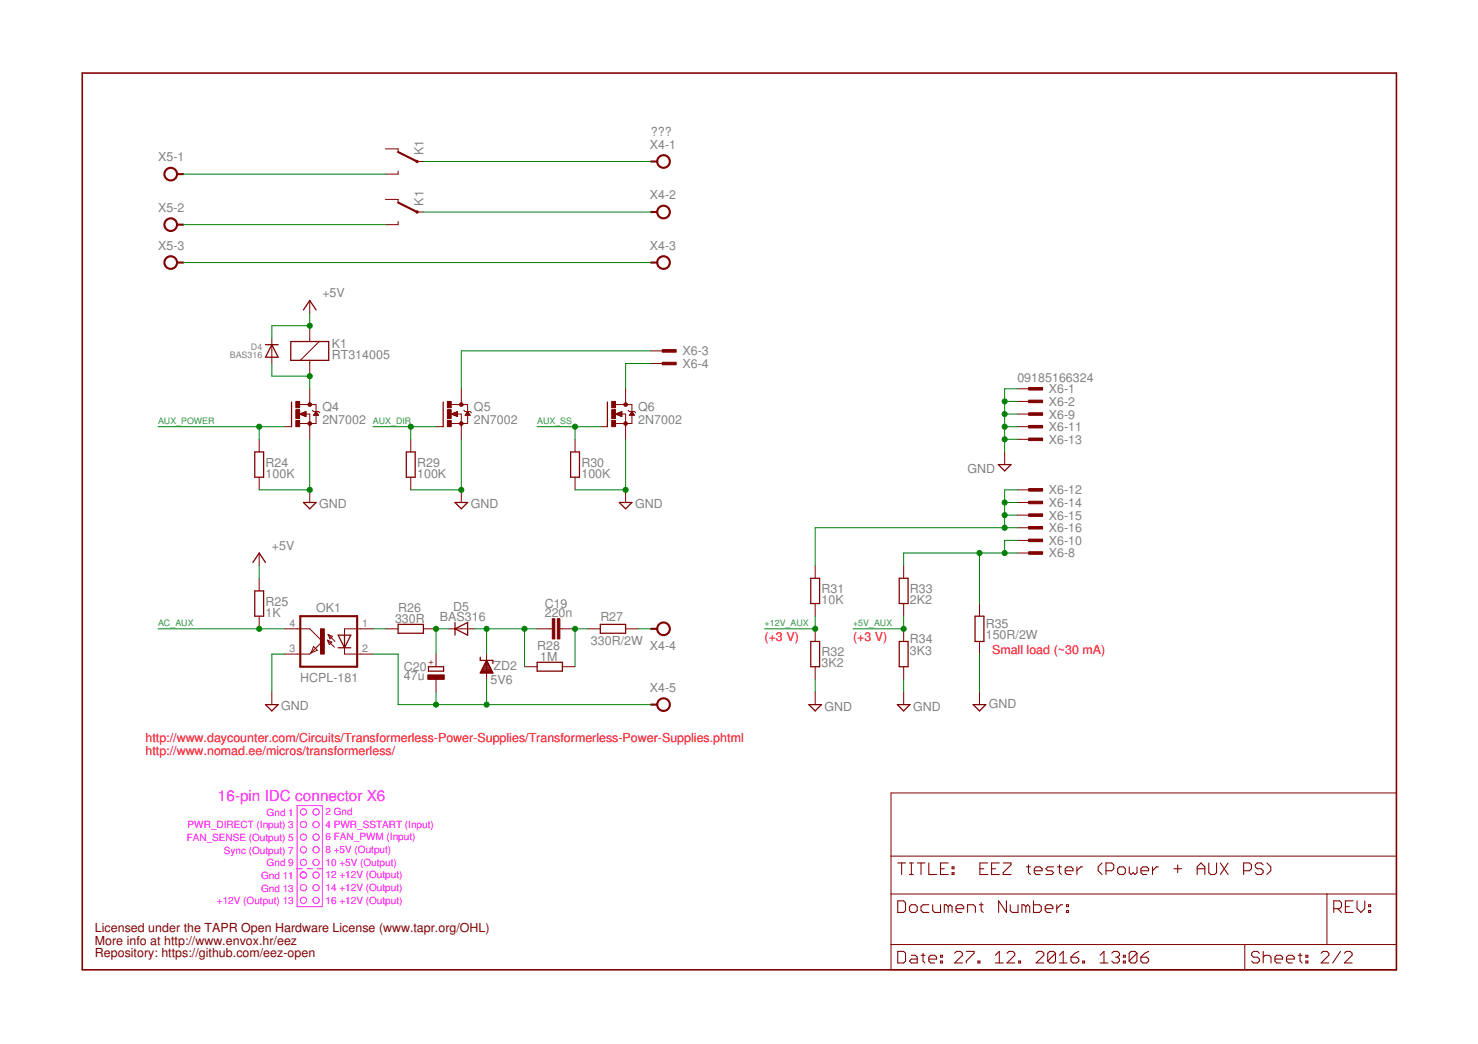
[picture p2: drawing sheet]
<svg xmlns="http://www.w3.org/2000/svg" width="297mm" height="210mm" viewBox="0 0 297 210" stroke-linecap="round" stroke-linejoin="round" font-family="sans-serif">
<g fill="none" stroke="#800000" stroke-width=".42">
<path d="M35.6 35h1.3M80 30.6l3.8 1.9M130.8 32.5h1.3M35.6 52.8h1.3M35.6 45.2h1.3M80 40.7l3.8 1.9M130.8 42.6h1.3M130.8 52.8h1.3M60.3 123.9h11.5v10.1h-11.5zM130.8 126.4h1.3M130.8 141.7h1.3"/>
<circle cx="34.3" cy="35" r="1.27"/>
<circle cx="83.8" cy="32.5" r=".13"/>
<circle cx="133.3" cy="32.5" r="1.27"/>
<circle cx="34.3" cy="45.2" r="1.27"/>
<circle cx="34.3" cy="52.8" r="1.27"/>
<circle cx="83.8" cy="42.6" r=".13"/>
<circle cx="133.3" cy="52.8" r="1.27"/>
<circle cx="133.3" cy="42.6" r="1.27"/>
<circle cx="133.3" cy="126.4" r="1.27"/>
<circle cx="133.3" cy="141.7" r="1.27"/>
</g>
<g fill="none" stroke="#800000" stroke-width=".2">
<path d="M77.5 29.9h2.5v.7M80 34.4v.6h-2.5M83.8 32.5h1.3M77.5 40.1h2.5v.6M80 44.5v.7h-2.5M83.8 42.6h1.3M54.6 68v5.1M62.3 60.4v2.5M62.3 65.5v3.2M62.3 72.5v3.1M62.3 78.2v3.1M64.2 68.7l-3.9 3.8"/>
<path d="M92.7 78.2v3.1M125.7 78.2v3.1M130.8 70.5h2.5M130.8 73.1h2.5M204.4 78.2h2.6M52.1 88.3v2.6M52.1 95.9v2.6M57.2 85.8h1.4M60.2 83.2l1.3-.5v1.1zM60.2 81.3h3.3v3.9h-3.3M60.3 83.3h1.2M60.4 83.2h1.1"/>
<path d="M60.6 83.4h.9M60.7 83.1h.8M60.9 83.5h.6M61 82.9h.5M61.2 83.7h.3M61.3 82.8h.2M61.4 83.2h.9v5.1M62.3 98.5v2.5M62.8 82.5l.2 .2h1l.3 .3M63.1 83.4h.9M63.1 83.3h.8M63.2 83.2h.6"/>
<path d="M63.3 83.1h.4M63.4 82.9h.2M63.5 82.8h.1M63.5 82.7l.5 .8h-1zM82.5 88.3v2.6M82.5 95.9v2.6M87.6 85.8h1.5M90.7 83.2l1.2-.5v1.1zM90.7 81.3h3.3v3.9h-3.3M90.8 83.3h1.1M90.9 83.2h1M91.1 83.4h.8"/>
<path d="M91.2 83.1h.7M91.4 83.5h.5M91.5 82.9h.4M91.7 83.7h.2M91.8 82.8h.1M91.8 83.2h.9v5.1M92.7 98.5v2.5M93.2 82.5l.3 .2h1l.2 .3M93.5 83.4h.9M93.6 83.3h.8M93.7 83.2h.6M93.8 83.1h.4"/>
<path d="M93.9 82.9h.2M93.9 82.8h.1M94 82.7l.5 .8h-1zM115.6 88.3v2.6M115.6 95.9v2.6M120.6 85.8h1.5M123.7 83.2l1.3-.5v1.1zM123.7 81.3h3.3v3.9h-3.3M123.8 83.3h1.2M123.9 83.2h1.1M124.1 83.4h.9M124.2 83.1h.8"/>
<path d="M124.4 83.5h.6M124.5 82.9h.5M124.7 83.7h.3M124.8 82.8h.2M124.8 83.2h.9v5.1M125.7 98.5v2.5M126.2 82.5l.3 .2h1l.3 .3M126.6 83.4h.8M126.6 83.3h.8M126.7 83.2h.6M126.8 83.1h.4M126.9 82.9h.2"/>
<path d="M127 82.8h.1M127 82.7l.5 .8h-1zM201.9 90.9v2.5M204.4 85.8h2.6M204.4 83.2h2.6M204.4 80.7h2.6M204.4 98.5h2.6M204.4 88.3h2.6M52.1 111.2v2.5M52.1 116.3v2.5M163.8 113.7v2.6M181.6 113.7v2.6"/>
<path d="M204.4 111.2h2.6M204.4 108.6h2.6M204.4 101h2.6M204.4 103.6h2.6M204.4 106.1h2.6M52.1 123.9v2.5M54.6 139.1v2.6M57.2 126.4h5.1l2.5 2.6-2.5 2.5h-5.1M63 130l.8 .7-1.3 .6zM65.8 128.7l1.4 1.4M65.8 128.7l.9 .4-.5 .5zM65.9 127.6l.9 .4-.5 .5z"/>
<path d="M65.9 127.6l1.4 1.4M69.2 130.2v1.3h5.8M75 126.4h-5.8v1.3M77.5 126.4h2.5M85.1 126.4h2.5M87.6 131.5v2.5M87.6 136.6v2.5M90.2 126.4h5M97.8 131.5v5.1M105.4 134h2.5M107.9 126.4h3.1M112.5 126.4h3.1"/>
<path d="M113 134h2.6M118.1 126.4h2.5M125.7 126.4h2.6M163.8 121.3v2.6M163.8 126.4v2.6M163.8 134v2.6M163.8 139.1v2.6M181.6 121.3v2.6M181.6 126.4v2.6M181.6 134v2.6M181.6 139.1v2.6M196.8 121.3v2.6"/>
<path d="M196.8 129v2.5M196.8 139.1v2.6M179.1 159.4h101.5v35.6h-101.5zM179.1 179.7h101.5M179.1 172.1h101.5M266.7 179.7v10.2M179.1 189.9h101.5M250.2 189.9v5.1"/>
</g>
<g fill="none" stroke="#800000" stroke-width=".21">
<path d="M180.4 173.5h1.6M181.2 173.5v2.3M182.8 173.5h.8M182.8 175.8h.8M183.2 173.5v2.3M184.3 173.5h1.6M185.1 173.5v2.3M186.7 173.5v2.3h1.5M189 174.7h.8M190.6 173.5h-1.6v2.3h1.6M191.3 175.5h.4v.3h-.4zM191.3 174.3h.4v.4h-.4z"/>
<path d="M196.9 174.7h.8M198.5 173.5h-1.6v2.3h1.6M199.3 174.7h.8M200.8 173.5h-1.5v2.3h1.5M201.6 173.5h1.6v.4l-1.6 1.6v.3h1.6M206.3 174.3h.8M206.7 173.9v1.6l.4 .3M207.9 175.1h1.5v-.4l-.4-.4h-.8l-.3 .4v.8l.3 .3h.8M211.8 174.3h-1.2l-.4 .4 .4 .4h.8l.4 .4-.4 .3h-1.2M212.5 174.3h.8M212.9 173.9v1.6l.4 .3M214.1 175.1h1.5v-.4l-.3-.4h-.8l-.4 .4v.8l.4 .3h.8"/>
<path d="M216.4 174.3v1.5M217.6 174.3h-.4l-.8 .8M221.5 173.5l-.8 .8v.8l.8 .7M222.3 175.1h1.1l.4-.4v-.8l-.4-.4h-1.1v2.3M224.6 174.7l.4-.4h.8l.4 .4v.8l-.4 .3h-.8l-.4-.3zM226.9 174.3v1.2l.4 .3 .4-.3 .4 .3 .4-.3v-1.2M229.3 175.1h1.5v-.4l-.3-.4h-.8l-.4 .4v.8l.4 .3h.8M231.6 174.3v1.5M232.8 174.3h-.4l-.8 .8M235.9 174.7h1.6M236.7 173.9v1.6M240.6 174.7h1.5"/>
<path d="M240.6 175.8v-1.5l.8-.8 .7 .8v1.5M242.9 173.5v2l.4 .3h.8l.4-.3v-2M245.3 173.5l1.5 2.3M246.8 173.5l-1.5 2.3M249.9 175.1h1.2l.4-.4v-.8l-.4-.4h-1.2v2.3M253.9 173.9l-.5-.4h-.7l-.4 .4v.4l.4 .4h.7l.5 .4v.4l-.5 .3h-.7l-.4-.3M254.6 173.5l.8 .8v.8l-.8 .7M180.4 181.1h1.2l.4 .4v1.6l-.4 .4h-1.2zM180.4 191.3h1.2l.4 .4v1.5l-.4 .4h-1.2zM182.8 182.3l.4-.4h.7l.4 .4v.8l-.4 .4h-.7l-.4-.4zM183.2 192.1h.7l.4 .3v1.2h-1.1l-.4-.4 .4-.4h1.1M185.1 192.1h.8"/>
<path d="M185.5 191.7v1.5l.4 .4M186.7 192.8h1.5v-.4l-.4-.3h-.8l-.3 .3v.8l.3 .4h.8M186.7 181.9h-1.2l-.4 .4v.8l.4 .4h1.2M187.5 181.9v1.2l.3 .4h1.2v-1.6M189 193.2h.4v.4h-.4zM189 192.1h.4v.3h-.4zM190.6 182.3l-.4-.4h-.4v1.6M190.6 182.3l.4-.4 .3 .4v1.2M190.6 182.3v1.2M191.9 191.7l.4-.4h.7l.4 .4v.4l-1.5 1.5h1.5M192.1 182.7h1.6v-.4l-.4-.4h-.8l-.4 .4v.8l.4 .4h.8M194.2 191.3h1.5v.4l-1.5 1.5v.4"/>
<path d="M194.5 183.5v-1.6h1.1l.4 .4v1.2M196.5 193.2h.4v.4h-.4zM196.8 181.9h.8M197.2 181.5v1.6l.4 .4M200 193.6h1.6M200 192.1l.8-.8v2.3M202.3 181.1v2.4l-1.6-2.4v2.4M202.4 191.7l.4-.4h.8l.3 .4v.4l-1.5 1.5h1.5M203 181.9v1.2l.4 .4h1.2v-1.6M204.7 193.2h.4v.4h-.4zM206.2 182.3l-.4-.4h-.4v1.6M206.2 182.3v1.2"/>
<path d="M206.2 182.3l.3-.4 .4 .4v1.2M207.7 181.1v2.4h1.2l.4-.4v-.8l-.4-.4h-1.2M208.2 191.7l.4-.4h.8l.4 .4v.4l-1.6 1.5h1.6M210.1 182.7h1.5v-.4l-.4-.4h-.8l-.3 .4v.8l.3 .4h.8M212.1 191.7v1.5l-.4 .4h-.7l-.4-.4M212.1 191.7l-.4-.4h-.7l-.4 .4v1.5M212.1 191.7l-1.5 1.5M212.4 181.9v1.6M212.9 193.6h1.6M212.9 192.1l.8-.8v2.3M213.6 181.9h-.4l-.8 .8M214.3 183.1h.4v.4h-.4z"/>
<path d="M214.3 181.9h.4v.4h-.4zM215.2 192.4h1.2l.4 .4v.4l-.4 .4h-.8l-.4-.4zM216.8 191.3l-.8 .4-.8 .7M217.6 193.2h.4v.4h-.4zM221.1 193.6h1.6M221.1 192.1l.8-.8v2.3M223.4 191.7l.4-.4h.8l.4 .4v.4l-.4 .3M224.2 192.4h.4M224.6 192.4l.4 .4v.4l-.4 .4h-.8l-.4-.4M225.8 193.2h.4v.4h-.4zM225.8 192.1h.4v.3h-.4zM228.5 191.7v1.5l-.4 .4h-.8l-.4-.4"/>
<path d="M228.5 191.7l-.4-.4h-.8l-.4 .4v1.5M228.5 191.7l-1.6 1.5M229.3 192.4h1.1l.4 .4v.4l-.4 .4h-.7l-.4-.4zM230.8 191.3l-.7 .4-.8 .7M253.1 191.7l-.4-.4h-.8l-.4 .4v.4l.4 .3h.8l.4 .4v.4l-.4 .4h-.8l-.4-.4M253.9 192.4l.4-.3h.8l.3 .3v1.2M253.9 191.3v2.3M256.2 192.8h1.6v-.4l-.4-.3h-.8l-.4 .3v.8l.4 .4h.8M258.6 192.8h1.5v-.4l-.4-.3h-.7l-.4 .3v.8l.4 .4h.7M260.9 192.1h.8M261.3 191.7v1.5l.4 .4M262.4 193.2h.4v.4h-.4z"/>
<path d="M262.4 192.1h.4v.3h-.4zM265.5 191.7l.4-.4h.8l.4 .4v.4l-1.6 1.5h1.6M268.1 182.7h1.1l.4-.4v-.8l-.4-.4h-1.1v2.4M268.8 182.7l.8 .8M269.4 191.3l-1.6 2.3M270.2 191.7l.4-.4h.8l.3 .4v.4l-1.5 1.5h1.5M270.4 182.3h.8M271.9 181.1h-1.5v2.4h1.5M272.7 181.1v1.6l.8 .8 .8-.8v-1.6M275.1 183.1h.4v.4h-.4zM275.1 181.9h.4v.4h-.4z"/>
</g>
<path d="M16.5 14.7h264.1v180.3h-264.1z" fill="none" stroke="#800000" stroke-width=".32"/>
<g fill="none" stroke="#800000" stroke-width=".25">
<path d="M53.4 69.3h2.5M54.6 69.3l1.3 2.5h-2.5zM58.4 68.7h7.7v3.8h-7.7zM61 62.3l1.3-1.9 1.2 1.9M51.2 90.9h1.8v5h-1.8zM58.6 80.8v5M81.7 90.9h1.7v5h-1.7zM89.1 80.8v5M114.7 90.9h1.8v5h-1.8zM122.1 80.8v5M200.6 93.4h2.6l-1.3 1.3zM50.8 113.1l1.3-1.9 1.3 1.9"/>
<path d="M51.2 118.8h1.8v5.1h-1.8zM61 101h2.5l-1.2 1.3zM91.4 101h2.6l-1.3 1.3zM124.5 101h2.5l-1.3 1.3zM162.9 116.3h1.8v5h-1.8zM180.7 116.3h1.8v5h-1.8zM68 127.7h2.5l-1.3 2.5zM68 130.2h2.5M69.2 127.7v2.5M80 125.5h5.1v1.8h-5.1zM86.1 134h3.1v.9h-3.1zM91.4 126.4l2.6-1.2v2.5z"/>
<path d="M91.4 125.2v2.5M96.5 132.1v.7h2.6v.6M96.6 135.2h2.4M96.7 135h2.2M96.8 134.8h2M96.9 134.6h1.8M97 134.3h1.6M97.1 134.1h1.4M97.2 133.9h1.2M97.3 133.7h.9M97.5 133.4h.6M97.6 133.2h.4"/>
<path d="M97.7 133h.2M97.8 132.8l1.3 2.5h-2.6zM107.9 133.2h5.1v1.7h-5.1zM120.6 125.5h5.1v1.8h-5.1zM162.9 129h1.8v5h-1.8zM180.7 129h1.8v5h-1.8zM196 123.9h1.7v5.1h-1.7zM53.4 141.7h2.5l-1.3 1.2zM162.6 141.7h2.5l-1.3 1.2zM180.3 141.7h2.6l-1.3 1.2zM195.6 141.7h2.5l-1.3 1.2z"/>
</g>
<g fill="#800000" stroke="#800000" stroke-width=".2">
<path d="M59.5 84.5h.7v1.3h-.7z"/>
<path d="M59.5 80.7h.7v1.3h-.7z"/>
<path d="M59.5 82.4h.7v1.7h-.7z"/>
<path d="M112 124.4h.5v4.1h-.5z"/>
<path d="M111 124.4h.5v4.1h-.5z"/>
<path d="M206.7 77.9h2.8v.5h-2.8z"/>
<path d="M206.7 80.5h2.8v.5h-2.8z"/>
<path d="M206.7 110.9h2.8v.5h-2.8z"/>
<path d="M206.7 83h2.8v.5h-2.8z"/>
<path d="M206.7 108.4h2.8v.5h-2.8z"/>
<path d="M206.7 85.5h2.8v.5h-2.8z"/>
<path d="M206.7 98.2h2.8v.5h-2.8z"/>
<path d="M206.7 88.1h2.8v.5h-2.8z"/>
<path d="M206.7 100.8h2.8v.5h-2.8z"/>
<path d="M206.7 103.3h2.8v.5h-2.8z"/>
<path d="M206.7 105.9h2.8v.5h-2.8z"/>
<path d="M64.4 126.4h.8v5.1h-.8z"/>
<path d="M86 135.7h3.3v.9h-3.3z"/>
<path d="M133.1 70.3h2.8v.5h-2.8z"/>
<path d="M133.1 72.8h2.8v.5h-2.8z"/>
<path d="M89.9 84.5h.8v1.3h-.8z"/>
<path d="M89.9 80.7h.8v1.3h-.8z"/>
<path d="M89.9 82.4h.8v1.7h-.8z"/>
<path d="M122.9 84.5h.8v1.3h-.8z"/>
<path d="M122.9 80.7h.8v1.3h-.8z"/>
<path d="M122.9 82.4h.8v1.7h-.8z"/>
</g>
<g fill="#800000" stroke="#800000" stroke-width=".2">
<circle cx="62.3" cy="81.3" r=".36"/>
<circle cx="62.3" cy="85.2" r=".36"/>
<circle cx="92.7" cy="81.3" r=".36"/>
<circle cx="92.7" cy="85.2" r=".36"/>
<circle cx="125.7" cy="81.3" r=".36"/>
<circle cx="125.7" cy="85.2" r=".36"/>
</g>
<g fill="none" stroke="#008000" stroke-width=".2">
<path d="M36.9 35h40.6M85.1 32.5h45.7M36.9 45.2h40.6M36.9 52.8h93.9M85.1 42.6h45.7M54.6 73.1v2.5h7.7v2.6M62.3 62.9v2.6h-7.7v2.5M130.8 70.5h-38.1v7.7M130.8 73.1h-5.1v5.1M204.4 78.2h-2.5v12.7M31.8 85.8h25.4M52.1 85.8v2.5"/>
<path d="M62.3 88.3v10.2h-10.2M75 85.8h12.6M82.5 85.8v2.5M92.7 88.3v10.2h-10.2M107.9 85.8h12.7M115.6 85.8v2.5M125.7 88.3v10.2h-10.1M201.9 83.2h2.5M201.9 80.7h2.5M201.9 85.8h2.5M201.9 88.3h2.5M204.4 98.5h-2.5v7.6"/>
<path d="M52.1 113.7v2.6M196.8 111.2v10.1M201.9 103.6h2.5M201.9 101h2.5M204.4 108.6h-2.5v2.6M204.4 106.1h-40.6v7.6M204.4 111.2h-22.8v2.5M31.8 126.4h25.4M57.2 131.5h-2.6v7.6M75 131.5h5v10.2h50.8M75 126.4h2.5M87.6 139.1v2.6"/>
<path d="M90.2 126.4h-2.6v5.1M95.2 126.4h12.7M97.8 126.4v5.1M97.8 136.6v5.1M105.4 126.4v7.6M118.1 126.4h-2.5v7.6M128.3 126.4h2.5M163.8 123.9v2.5h-10.1M163.8 136.6v2.5M181.6 123.9v2.5h-10.2M181.6 136.6v2.5M196.8 131.5v7.6"/>
</g>
<g fill="#008000" stroke="#008000" stroke-width=".2">
<circle cx="62.3" cy="98.5" r=".51"/>
<circle cx="201.9" cy="83.2" r=".51"/>
<circle cx="201.9" cy="80.7" r=".51"/>
<circle cx="201.9" cy="85.8" r=".51"/>
<circle cx="201.9" cy="88.3" r=".51"/>
<circle cx="92.7" cy="98.5" r=".51"/>
<circle cx="125.7" cy="98.5" r=".51"/>
<circle cx="62.3" cy="65.5" r=".51"/>
<circle cx="62.3" cy="75.6" r=".51"/>
<circle cx="52.1" cy="85.8" r=".51"/>
<circle cx="105.4" cy="126.4" r=".51"/>
<circle cx="97.8" cy="126.4" r=".51"/>
<circle cx="52.1" cy="126.4" r=".51"/>
<circle cx="97.8" cy="141.7" r=".51"/>
<circle cx="87.6" cy="141.7" r=".51"/>
<circle cx="87.6" cy="126.4" r=".51"/>
<circle cx="115.6" cy="126.4" r=".51"/>
<circle cx="82.5" cy="85.8" r=".51"/>
<circle cx="115.6" cy="85.8" r=".51"/>
<circle cx="181.6" cy="126.4" r=".51"/>
<circle cx="163.8" cy="126.4" r=".51"/>
<circle cx="201.9" cy="111.2" r=".51"/>
<circle cx="196.8" cy="111.2" r=".51"/>
<circle cx="201.9" cy="106.1" r=".51"/>
<circle cx="201.9" cy="103.6" r=".51"/>
<circle cx="201.9" cy="101" r=".51"/>
</g>
<g fill="none" stroke="#f0f" stroke-width=".2">
<path d="M59.7 162h5.1v20.3h-5.1zM59.7 174.7h1M61.7 174.7h1.1M63.8 174.7h1"/>
<circle cx="61" cy="173.4" r=".64"/>
<circle cx="61" cy="168.3" r=".64"/>
<circle cx="61" cy="165.8" r=".64"/>
<circle cx="61" cy="170.9" r=".64"/>
<circle cx="61" cy="163.2" r=".64"/>
<circle cx="61" cy="178.5" r=".64"/>
<circle cx="61" cy="175.9" r=".64"/>
<circle cx="63.5" cy="175.9" r=".64"/>
<circle cx="63.5" cy="165.8" r=".64"/>
<circle cx="63.5" cy="168.3" r=".64"/>
<circle cx="63.5" cy="170.9" r=".64"/>
<circle cx="63.5" cy="163.2" r=".64"/>
<circle cx="63.5" cy="173.4" r=".64"/>
<circle cx="63.5" cy="178.5" r=".64"/>
<circle cx="61" cy="181" r=".64"/>
<circle cx="63.5" cy="181" r=".64"/>
</g>
<text font-size="3.1" fill="#f0f" x="43.8" y="161">16-pin IDC connector X6</text>
<g font-size="2.5" fill="#808080">
<text x="130.6" y="29.9">X4-1</text>
<text x="130.8" y="27.3">???</text>
<text x="31.8" y="32.5">X5-1</text>
<text x="85.1" y="31.2" transform="rotate(-90 85.1 31.2)">K1</text>
<text x="85.1" y="41.4" transform="rotate(-90 85.1 41.4)">K1</text>
<text x="130.6" y="40.1">X4-2</text>
<text x="31.8" y="42.6">X5-2</text>
<text x="31.8" y="50.2">X5-3</text>
<text x="130.6" y="50.2">X4-3</text>
<text x="64.8" y="59.8">+5V</text>
<text x="66.7" y="69.9">K1</text>
<text x="137.2" y="71.4">X6-3</text>
<text x="66.7" y="72.1">RT314005</text>
<text x="137.2" y="74">X6-4</text>
<text x="204.5" y="76.8">09185166324</text>
<text x="64.8" y="82.6">Q4</text>
<text x="95.3" y="82.6">Q5</text>
<text x="128.3" y="82.6">Q6</text>
<text x="210.8" y="79.1">X6-1</text>
<text x="210.8" y="81.6">X6-2</text>
<text x="64.8" y="85.2">2N7002</text>
<text x="95.3" y="85.2">2N7002</text>
<text x="128.3" y="85.2">2N7002</text>
<text x="210.8" y="84.1">X6-9</text>
<text x="210.8" y="86.7">X6-11</text>
<text x="210.8" y="89.2">X6-13</text>
<text x="53.4" y="93.8">R24</text>
<text x="83.8" y="93.8">R29</text>
<text x="116.8" y="93.8">R30</text>
<text x="194.5" y="95.2">GND</text>
<text x="53.4" y="96.1">100K</text>
<text x="83.8" y="96.1">100K</text>
<text x="116.8" y="96.1">100K</text>
<text x="210.8" y="99.4">X6-12</text>
<text x="210.8" y="101.9">X6-14</text>
<text x="64.1" y="102.2">GND</text>
<text x="94.6" y="102.2">GND</text>
<text x="127.6" y="102.2">GND</text>
<text x="210.8" y="104.5">X6-15</text>
<text x="210.8" y="107">X6-16</text>
<text x="54.6" y="110.6">+5V</text>
<text x="210.8" y="112.1">X6-8</text>
<text x="210.8" y="109.5">X6-10</text>
<text x="165.1" y="119.2">R31</text>
<text x="182.9" y="119.2">R33</text>
<text x="53.4" y="124">1K</text>
<text x="53.4" y="121.8">R25</text>
<text x="63.5" y="123.1">OK1</text>
<text x="79.4" y="125.3">330R</text>
<text x="80" y="123">R26</text>
<text x="88.4" y="124.9">BAS316</text>
<text x="91.1" y="122.8">D5</text>
<text x="109.5" y="124.1">220n</text>
<text x="109.5" y="122.2">C19</text>
<text x="120.7" y="124.9">R27</text>
<text x="165.1" y="121.5">10K</text>
<text x="182.9" y="121.5">2K2</text>
<text x="108" y="130.6">R28</text>
<text x="118.7" y="129.7">330R/2W</text>
<text x="130.6" y="130.7">X4-4</text>
<text x="165.1" y="131.9">R32</text>
<text x="182.9" y="131.6">3K3</text>
<text x="182.9" y="129.4">R34</text>
<text x="198.1" y="128.5">150R/2W</text>
<text x="198.1" y="126.2">R35</text>
<text x="60.3" y="137.1">HCPL-181</text>
<text x="81.2" y="136.7">47u</text>
<text x="81.2" y="134.8">C20</text>
<text x="98.6" y="137.5">5V6</text>
<text x="99.2" y="134.7">ZD2</text>
<text x="108.6" y="132.9">1M</text>
<text x="165.1" y="134.2">3K2</text>
<text x="56.5" y="142.8">GND</text>
<text x="130.6" y="139.1">X4-5</text>
<text x="165.7" y="142.9">GND</text>
<text x="183.5" y="142.9">GND</text>
<text x="198.7" y="142.3">GND</text>
</g>
<g font-size="2.5" fill="#f00">
<text x="153.7" y="129">(+3 V)</text>
<text x="171.4" y="129">(+3 V)</text>
<text x="199.4" y="131.5">Small load (~30 mA)</text>
<text x="29.2" y="149.3">http://www.daycounter.com/Circuits/Transformerless-Power-Supplies/Transformerless-Power-Supplies.phtml</text>
<text x="29.2" y="151.8">http://www.nomad.ee/micros/transformerless/</text>
</g>
<g font-size="2.5" fill="#800000">
<text x="19.1" y="187.4">Licensed under the TAPR Open Hardware License (www.tapr.org/OHL)</text>
<text x="19.1" y="189.9">More info at http://www.envox.hr/eez</text>
<text x="19.1" y="192.4">Repository: https://github.com/eez-open</text>
</g>
<g font-size="2.1" fill="#808080">
<text x="58.2" y="131.1">3</text>
<text x="58.2" y="126.1">4</text>
<text x="72.8" y="126.1">1</text>
<text x="72.8" y="131.1">2</text>
</g>
<g font-size="2" fill="#f0f">
<text x="37.7" y="166.6">PWR_DIRECT (Input) 3</text>
<text x="53.6" y="164">Gnd 1</text>
<text x="65.4" y="166.4">4 PWR_SSTART (Input)</text>
<text x="65.4" y="163.9">2 Gnd</text>
<text x="37.5" y="169.1">FAN_SENSE (Output) 5</text>
<text x="45" y="171.6">Sync (Output) 7</text>
<text x="65.4" y="169">6 FAN_PWM (Input)</text>
<text x="65.4" y="171.5">8 +5V (Output)</text>
<text x="52.5" y="176.7">Gnd 11</text>
<text x="52.5" y="179.3">Gnd 13</text>
<text x="53.6" y="174.2">Gnd 9</text>
<text x="65.4" y="174">10 +5V (Output)</text>
<text x="65.4" y="176.6">12 +12V (Output)</text>
<text x="65.4" y="179.1">14 +12V (Output)</text>
<text x="43.6" y="181.8">+12V (Output) 13</text>
<text x="65.4" y="181.7">16 +12V (Output)</text>
</g>
<g font-size="1.8" fill="#808080">
<text x="50.4" y="70.4">D4</text>
<text x="46.2" y="72.1">BAS316</text>
</g>
<g font-size="1.8" fill="#008080">
<text x="31.8" y="85.2">AUX_POWER</text>
<text x="74.9" y="85.2">AUX_DIR</text>
<text x="108" y="85.2">AUX_SS</text>
<text x="31.8" y="125.8">AC_AUX</text>
<text x="153.7" y="125.8">+12V_AUX</text>
<text x="171.4" y="125.8">+5V_AUX</text>
</g>
<text font-size="1.8" fill="#800000" x="87.1" y="133.6" transform="rotate(-90 87.1 133.6)">+</text>
</svg>
